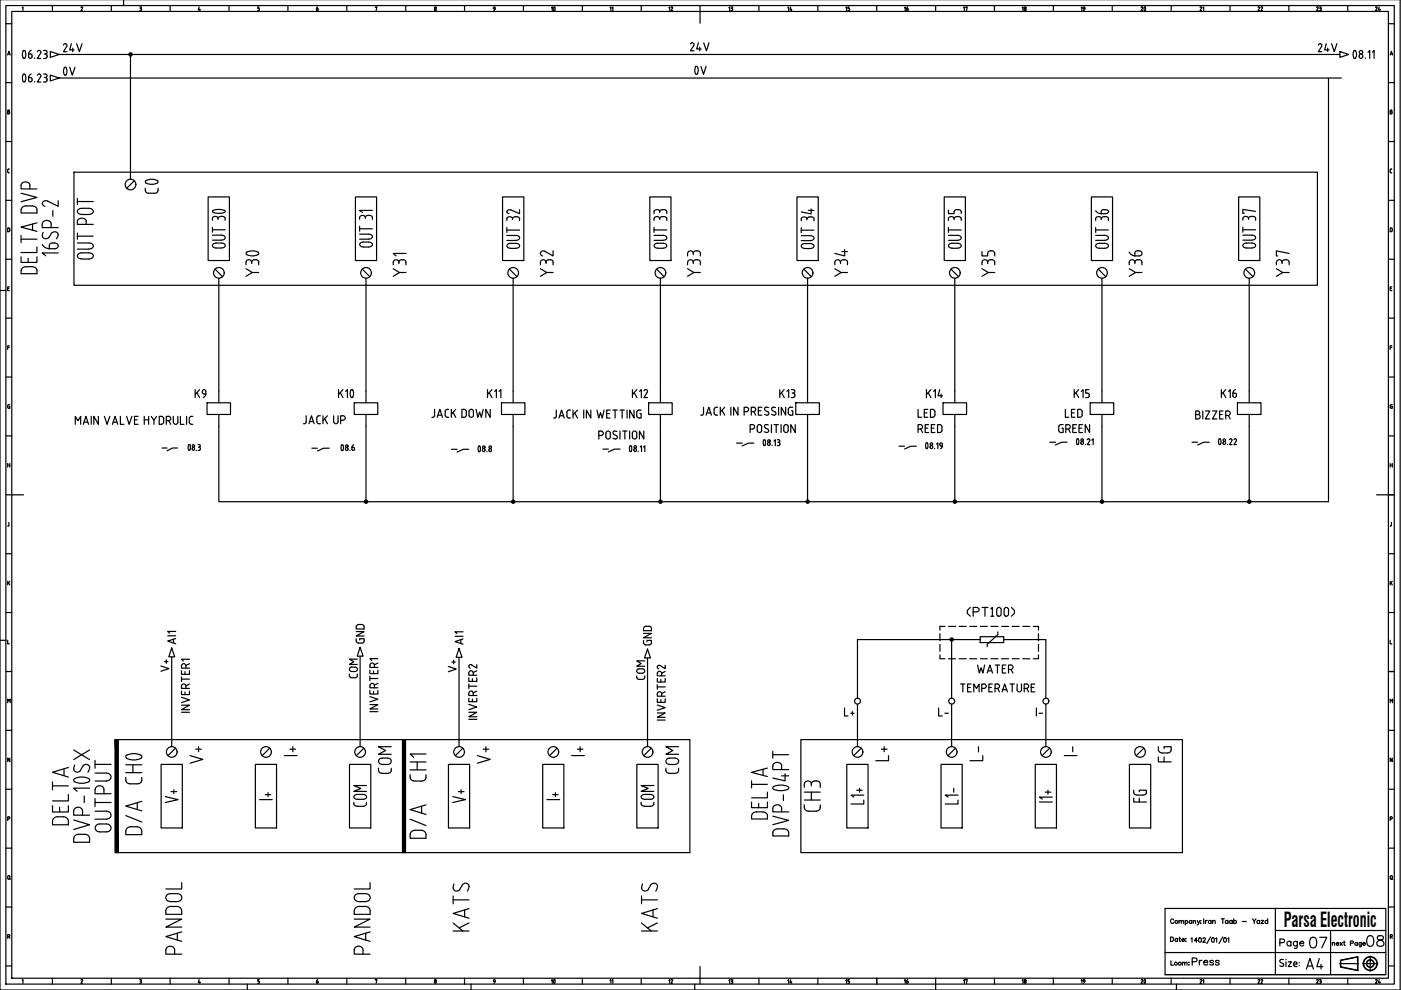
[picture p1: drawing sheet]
<svg xmlns="http://www.w3.org/2000/svg" width="297mm" height="210mm" viewBox="0 0 297 210" stroke-linecap="round" stroke-linejoin="round" font-family="sans-serif">
<!-- layer: 035 -->
<g fill="none" stroke="#000" stroke-width=".25">
<path d="M26.2 -.1v1.3M296.9 -.1v210h-296.9v-210M1.2 5h1.3M1.2 17.5h1.3M1.6 11.7l.3-.8 .3 .8M1.7 11.4h.4M2.5 2.4h291.9v205h-291.9zM4.7 1.6l.2-.1v.8M11.1 1.2v1.2M17.2 1.6l.1-.1h.2l-.3 .8h.3M23.6 1.2v1.2M29.6 1.5h.2"/>
<path d="M29.7 1.8h.1M29.8 1.5l.2 .1-.2 .2M29.8 1.8l.2 .3-.4 .2M36.1 1.2v1.2M42.2 1.5l-.2 .6h.5M42.4 1.9v.4M48.6 1.2v1.2M54.9 1.5h-.2v.3l.3 .2M55 2v.1M55 2.1l-.3 .2M61 1.2v1.2M73.5 1.2v1.2"/>
<path d="M79.6 1.6l.3-.1-.2 .8M86 1.2v1.2M92.5 2v.1M92.5 2l-.2-.2-.2 .3 .2 .2 .2-.2M98.5 1.2v1.2M111 1.2v1.2M123.5 1.2v1.2M136 1.2v1.2M148.4 1.2v1.2M160.9 1.2v1.2M173.4 1.2v1.2M185.9 1.2v1.2"/>
<path d="M198.4 1.2v1.2M210.8 1.2v1.2M223.3 1.2v1.2M235.8 1.2v1.2M248.3 1.2v1.2M260.8 1.2v1.2M273.3 1.2v1.2M285.7 1.2v1.2M294.4 5h1.2M294.4 17.5h1.2M294.7 11.7l.3-.8 .3 .8M294.8 11.4h.4"/>
<path d="M1.2 30h1.3M1.6 36.4l.2 .2M1.6 23.7h.2M1.8 36.6h.2M1.8 35.8h.2M1.8 35.8l-.2 .2v.4M1.9 23.3l.1 .2-.1 .2 .2 .2-.1 .2h-.4v-.7h.2M294.4 30h1.2M294.7 36.4l.2 .2M294.7 23.7h.3M294.9 36.6h.2M294.9 35.8h.2"/>
<path d="M294.9 35.8l-.2 .2v.4M295 23.3l.1 .2-.1 .2 .2 .2-.1 .2h-.4v-.7h.3M1.2 42.5h1.3M1.2 55h1.3M1.8 48.3h-.2v.8h.2M1.8 48.3l.3 .3-.1 .4-.2 .1M294.4 42.5h1.2M294.4 55h1.2M294.9 48.3h-.2v.8h.2M294.9 48.3l.3 .3-.1 .4-.2 .1M0 61.6h1.2M1.2 67.5h1.3"/>
<path d="M1.2 79.9h1.3M1.6 61.2h.3M1.6 73.7h.4M2 60.8h-.4v.8h.4M2 73.3h-.4v.8M294.4 67.5h1.2M294.4 79.9h1.2M294.7 61.2h.3M294.7 73.7h.4M295.1 60.8h-.4v.8h.4M295.1 73.3h-.4v.8M1.2 92.4h1.3"/>
<path d="M1.6 98.6h.5M1.6 98.3v.8M1.8 85.8h.3M1.9 85.8l-.3 .2v.3l.3 .3M1.9 86.1h.2v.5h-.3M2.1 98.3v.8M294.4 92.4h1.2M294.7 98.3v.8M294.7 98.6h.5M295 85.8h.2M295 85.8l-.3 .2v.3l.3 .3M295.1 86.1h.1v.5h-.2"/>
<path d="M295.2 98.3v.8M1.2 104.9h1.3M1.2 117.4h1.3M1.6 111.5h.1M1.9 110.8v.6l-.2 .1M294.4 104.9h1.2M294.4 117.4h1.2M294.7 111.5h.1M295 110.8v.6l-.2 .1M0 135.8h1.2M1.2 129.9h1.3M1.6 135.7v.8h.4"/>
<path d="M1.6 123.2v.8M1.8 123.5l.3 .5M2.1 123.2l-.5 .5M294.4 129.9h1.2M294.7 135.7v.8h.4M294.7 123.2v.8M294.9 123.5l.3 .5M295.2 123.2l-.5 .5M1.2 142.4h1.3M1.2 154.8h1.3M1.6 149v-.8l.3 .4 .3-.4v.8M294.4 142.4h1.2"/>
<path d="M294.4 154.8h1.2M1.2 167.3h1.3M1.2 179.8h1.3M1.6 173.6h.4v-.4h-.4v.8M2.1 160.7v.8l-.5-.8v.8M294.4 167.3h1.2M294.4 179.8h1.2M294.7 173.6h.4v-.4h-.4v.8M295.2 160.7v.8l-.5-.8v.8M1.2 192.3h1.3M1.6 198.6l.4-.1v-.3h-.4v.8M1.7 186.2l.2 .3 .2-.3"/>
<path d="M1.9 198.6l.2 .4M1.9 186.3l.3 .2M2.1 185.9v.3M2.1 185.9l-.2-.3-.2 .1-.1 .5M294.4 192.3h1.2M1.3 204.8h1.2M4.7 207.9l.2-.2v.8M11.1 207.4v1.3M17.2 207.8l.1-.1 .2 .1-.3 .7h.3M23.6 207.4v1.3M29.6 207.7h.2M29.7 208h.1"/>
<path d="M29.8 207.7l.2 .2-.2 .1M29.8 208l.2 .3-.4 .2M36.1 207.4v1.3M42.2 207.7l-.2 .6h.5M42.4 208.1v.4M48.6 207.4v1.3M52.4 208.7v1.2M54.9 207.7h-.2v.3l.3 .2M55 208.2v.1M55 208.3l-.3 .2M61 207.4v1.3M73.5 207.4v1.3"/>
<path d="M79.6 207.8l.3-.1-.2 .8M86 207.4v1.3M92.5 208.2v.1M92.5 208.2l-.2-.2-.2 .3 .2 .2 .2-.2M98.5 207.4v1.3M99.9 208.7v1.2M111 207.4v1.3M123.5 207.4v1.3M136 207.4v1.3M147.3 208.7v1.2M148.4 207.4v1.3M160.9 207.4v1.3"/>
<path d="M173.4 207.4v1.3M185.9 207.4v1.3M198.4 207.4v2.5M210.8 207.4v1.3M223.3 207.4v1.3M235.8 207.4v1.3M248.3 207.4v1.3M249.4 208.7v1.2M260.8 207.4v1.3M273.3 207.4v1.3M285.7 207.4v1.3M294.4 204.8h1.2"/>
<circle cx="92.3" cy="1.6" r=".18"/>
<circle cx="92.3" cy="207.9" r=".18"/>
</g>
<!-- layer: 07 -->
<path d="M1.2 1.2h294.4v207.5h-294.4zM148.4 2.4v2.5M2.5 104.9h2.5M291.9 104.9h2.5M148.4 204.9v2.5" fill="none" stroke="#000" stroke-width=".25"/>
<g fill="none" stroke="#000" stroke-width=".25">
<path d="M12.6 11.5h271.5M12.6 16.5h271.8M27.7 11.5v26.5M281.7 16.5v89.9h-235.3v-16M46.4 59v23.9M77.6 59v23.9M108.8 59v23.9M140 59v23.9M171.2 59v23.9M202.4 59v23.9M233.6 59v23.9M264.9 59v23.9"/>
<path d="M77.6 90.4v16M108.8 90.4v16M140 90.4v16M171.2 90.4v16M202.4 90.4v16M233.6 90.4v16M264.9 90.4v16M36.4 139.3v19M76.3 139.1v19.2M97.3 139.4v18.9M137.3 139.5v18.8M201.8 135.6v12.4"/>
<path d="M205.3 135.6h-23.5v12.4M215.3 135.6h6.4v12.4M181.8 149.3v9M201.8 149.3v9M221.7 149.3v9"/>
</g>
<!-- layer: SYMS -->
<g fill="none" stroke="#000" stroke-width=".25">
<path d="M15.7 36.5h263.6v24h-263.6zM44.1 41.8h4.5v13.4h-4.5zM45.6 57.1l1.6 1.6M75.4 41.8h4.4v13.4h-4.4zM76.8 57.1l1.6 1.6M106.6 41.8h4.5v13.4h-4.5zM108 57.1l1.6 1.6M137.8 41.8h4.5v13.4h-4.5zM139.2 57.1l1.6 1.6M169 41.8h4.5v13.4h-4.5zM170.4 57.1l1.6 1.6M200.2 41.8h4.5v13.4h-4.5z"/>
<path d="M201.6 57.1l1.6 1.6M231.4 41.8h4.5v13.4h-4.5zM232.9 57.1l1.5 1.6M262.6 41.8h4.5v13.4h-4.5zM264.1 57.1l1.5 1.6M43.9 85.4h5v2.5h-5zM46.4 82.9v2.5M46.4 87.9v2.5M77.6 87.9v2.5M106.3 85.4h5v2.5h-5zM108.8 82.9v2.5M108.8 87.9v2.5"/>
<path d="M137.5 85.4h5v2.5h-5zM140 82.9v2.5M140 87.9v2.5M168.7 85.4h5v2.5h-5zM171.2 82.9v2.5M171.2 87.9v2.5M199.9 85.4h5v2.5h-5zM202.4 82.9v2.5M202.4 87.9v2.5M231.1 85.4h5v2.5h-5zM233.6 82.9v2.5M233.6 87.9v2.5"/>
<path d="M262.4 85.4h5v2.5h-5zM264.9 87.9v2.5M205.3 135.6h2.5M207.8 135h5v1.2h-5zM211.6 134v.6l-2.3 2v.5M212.8 135.6h2.5M24.4 156.8h60.9v24h-60.9zM25 156.8v24M37.2 158.6l-1.6 1.6M57.2 158.6l-1.6 1.6M77.2 158.6l-1.6 1.6M85.3 156.8h61v24h-61z"/>
<path d="M86 156.8v24M98.1 158.6l-1.6 1.6M118.1 158.6l-1.6 1.6M138.1 158.6l-1.6 1.6M169.8 156.8h80.9v24h-80.9zM182.6 158.6l-1.6 1.6M202.6 158.6l-1.6 1.6M222.5 158.6l-1.6 1.6M242.5 158.6l-1.6 1.6M34.2 162.1h4.5v13.4h-4.5zM54.1 162.1h4.5v13.4h-4.5zM74.1 162.1h4.5v13.4h-4.5z"/>
<path d="M95.1 162.1h4.5v13.4h-4.5zM115.1 162.1h4.4v13.4h-4.4zM135 162.1h4.5v13.4h-4.5zM179.5 162.1h4.5v13.4h-4.5zM199.5 162.1h4.5v13.4h-4.5zM219.5 162.1h4.5v13.4h-4.5zM239.5 162.1h4.5v13.4h-4.5z"/>
<circle cx="27.7" cy="11.5" r=".35"/>
<circle cx="27.7" cy="11.5" r=".22"/>
<circle cx="27.7" cy="11.5" r=".12"/>
<circle cx="46.4" cy="57.9" r="1.13"/>
<circle cx="77.6" cy="57.9" r="1.13"/>
<circle cx="108.8" cy="57.9" r="1.13"/>
<circle cx="140" cy="57.9" r="1.13"/>
<circle cx="171.2" cy="57.9" r="1.13"/>
<circle cx="202.4" cy="57.9" r="1.13"/>
<circle cx="233.6" cy="57.9" r="1.13"/>
<circle cx="264.9" cy="57.9" r="1.13"/>
<circle cx="77.6" cy="106.4" r=".35"/>
<circle cx="77.6" cy="106.4" r=".12"/>
<circle cx="77.6" cy="106.4" r=".22"/>
<circle cx="108.8" cy="106.4" r=".35"/>
<circle cx="108.8" cy="106.4" r=".12"/>
<circle cx="108.8" cy="106.4" r=".22"/>
<circle cx="140" cy="106.4" r=".35"/>
<circle cx="140" cy="106.4" r=".12"/>
<circle cx="140" cy="106.4" r=".22"/>
<circle cx="171.2" cy="106.4" r=".35"/>
<circle cx="171.2" cy="106.4" r=".12"/>
<circle cx="171.2" cy="106.4" r=".22"/>
<circle cx="202.4" cy="106.4" r=".35"/>
<circle cx="202.4" cy="106.4" r=".22"/>
<circle cx="202.4" cy="106.4" r=".12"/>
<circle cx="233.6" cy="106.4" r=".35"/>
<circle cx="233.6" cy="106.4" r=".22"/>
<circle cx="233.6" cy="106.4" r=".12"/>
<circle cx="264.9" cy="106.4" r=".35"/>
<circle cx="264.9" cy="106.4" r=".22"/>
<circle cx="264.9" cy="106.4" r=".12"/>
<circle cx="201.8" cy="135.6" r=".35"/>
<circle cx="201.8" cy="135.6" r=".22"/>
<circle cx="201.8" cy="135.6" r=".12"/>
<circle cx="36.4" cy="159.4" r="1.13"/>
<circle cx="56.4" cy="159.4" r="1.13"/>
<circle cx="76.4" cy="159.4" r="1.13"/>
<circle cx="97.3" cy="159.4" r="1.13"/>
<circle cx="117.3" cy="159.4" r="1.13"/>
<circle cx="137.3" cy="159.4" r="1.13"/>
<circle cx="181.8" cy="159.4" r="1.13"/>
<circle cx="201.8" cy="159.4" r="1.13"/>
<circle cx="221.8" cy="159.4" r="1.13"/>
<circle cx="241.7" cy="159.4" r="1.13"/>
</g>
<!-- layer: TAGS -->
<g fill="none" stroke="#000" stroke-width=".25">
<path d="M16.4 52.8h2.4M16.4 51.5h2.4M16.4 50.1h3.4M16.4 42.1v1.3M16.4 49.4v1.3M16.4 42.7h3.4M18.3 47.6v-.7a1.01 1.01 0 0 0-1-.6 1.01 1.01 0 0 0-.9 .6v.7h3.4M18.8 53.6h-1.5a.73 .73 0 0 0-.8 .9l.5 .3 1.8 .1M18.8 44.2h-1.5a.73 .73 0 0 0-.8 .9l.5 .3 1.8 .1M18.8 53.6a.73 .73 0 0 1 .9 .9l-.9 .4M18.8 51.5a.73 .73 0 0 1 .9 .9l-.9 .4M18.8 44.2a.73 .73 0 0 1 .9 .9l-.9 .4"/>
<path d="M45 50.9h2M45 49.9h2M45 48.7h2.7M45 46.3v.4M45 48.2v1M45.2 44.6l-.2 .2 .2 .2M45.2 45l1.5 .2 .9-.2M45.2 44.6l1.5-.2 .9 .2M46.2 46.3v.2M46.9 45.9l-.6 .2-.1 .2a.65 .65 0 0 0-.6-.4 .65 .65 0 0 0-.6 .4M47 51.5h-1.2a.55 .55 0 0 0-.8 .6 .55 .55 0 0 0 .8 .5h1.2M47.6 44.6l.2 .2-.2 .2"/>
<path d="M76.2 49.6h2a.55 .55 0 0 1 .8 .6 .55 .55 0 0 1-.8 .5M76.2 50.7h2M76.2 48.5h2.8M76.2 46.1v.4M76.2 48v1M76.3 46.1a.65 .65 0 0 1 .6-.4 .65 .65 0 0 1 .6 .4M76.5 51.5l1.7-.2a.56 .56 0 0 1 .8 .6 .56 .56 0 0 1-.8 .5h-1.2a.52 .52 0 0 1-.6-.3 .52 .52 0 0 1 .1-.6zM77.4 46.1v.2M78 45.7a.71 .71 0 0 1 1 .4M78.1 45.7h-.4l-.3 .4M79 44.6h-2.8l.7 .4M79 46.1v.4"/>
<path d="M107.5 49.9h1.9a.55 .55 0 0 1 .8 .5 .55 .55 0 0 1-.8 .6M107.5 51h1.9M107.5 48.8h2.7M107.5 48.3v1M108.2 51.6h1.2a.55 .55 0 0 1 .8 .5 .55 .55 0 0 1-.8 .5l-1.2 .1M108.2 51.6a.55 .55 0 0 0-.7 .5 .55 .55 0 0 0 .7 .5M108.6 46.4v.2M108.7 46.4a.65 .65 0 0 0-.6-.5 .65 .65 0 0 0-.6 .5v.4M109.3 45.9a.71 .71 0 0 1 .9 .5M109.3 45.9l-.3 .1-.3 .4M110.2 44.5v.8l-1.8-.8a.49 .49 0 0 0-.7 0 .49 .49 0 0 0 0 .7l.2 .1M110.2 46.4v.4"/>
<path d="M138.7 49.9h1.9a.55 .55 0 0 1 .8 .5 .55 .55 0 0 1-.8 .5l-1.9 .1M138.7 48.8h2.7M138.7 48.2v1.1M139.4 51.6h1.2a.55 .55 0 0 1 .8 .5 .55 .55 0 0 1-.8 .5h-1.2M139.4 51.6a.55 .55 0 0 0-.7 .5 .55 .55 0 0 0 .7 .5M139.9 44.9v.2M139.9 46.3v.3M139.9 46.3a.88 .88 0 0 1 1.5 0v.5M139.9 44.9a.88 .88 0 0 1 1.5 0v.4M139.9 46.3a.65 .65 0 0 0-.6-.4 .65 .65 0 0 0-.6 .4v.5M139.9 44.9a.65 .65 0 0 0-.6-.5 .65 .65 0 0 0-.6 .5v.4M169.9 46.4a.65 .65 0 0 1 .6-.4 .65 .65 0 0 1 .6 .4 .88 .88 0 0 1 1.5 0"/>
<path d="M169.9 50h1.9a.55 .55 0 0 1 .8 .5 .55 .55 0 0 1-.8 .5M169.9 51h1.9M169.9 48.8h2.7M169.9 46.4v.4M169.9 48.3v1M170.1 51.8l1.7-.2a.56 .56 0 0 1 .8 .6 .56 .56 0 0 1-.8 .5h-1.2a.52 .52 0 0 1-.6-.2 .52 .52 0 0 1 .1-.7zM171.1 46.4v.2M171.4 44.6h1.2M172 44.3v1.1l-2.1-.5M172.6 46.4v.4M201.1 44.5v.8h1.2v-.4a.87 .87 0 0 1 1.5 0v.4M201.1 51h1.9"/>
<path d="M201.1 49.9h1.9M201.1 48.8h2.7M201.1 48.2v1.1M202.3 46.3a.65 .65 0 0 0-.6-.4 .65 .65 0 0 0-.6 .4v.5M202.3 46.3v.3M202.3 46.3a.88 .88 0 0 1 1.5 0v.5M203 51.6h-1.1a.55 .55 0 0 0-.8 .5 .55 .55 0 0 0 .8 .5h1.1M203 51.6a.55 .55 0 0 1 .8 .5 .55 .55 0 0 1-.8 .5M203 49.9a.55 .55 0 0 1 .8 .5 .55 .55 0 0 1-.8 .5M232.3 44.7a1.4 1.4 0 0 0 1.2 .6M232.3 51h2M232.3 49.9h2"/>
<path d="M232.3 48.8h2.7M232.3 48.2v1.1M233.5 44.9v.4M233.5 46.3v.3M233.5 45.3h.9M233.5 44.9a.84 .84 0 0 1 .8-.5 .84 .84 0 0 1 .7 .5l-.3 .3-.3 .1M233.5 46.3a.65 .65 0 0 0-.6-.4 .65 .65 0 0 0-.6 .4v.5M233.5 46.3a.88 .88 0 0 1 1.5 0M234.3 51.6h-1.2a.55 .55 0 0 0-.8 .5 .55 .55 0 0 0 .8 .5h1.2M234.3 51.6a.55 .55 0 0 1 .7 .5 .55 .55 0 0 1-.7 .5M234.3 49.9a.55 .55 0 0 1 .7 .5 .55 .55 0 0 1-.7 .5M235 46.3v.5"/>
<path d="M263.5 46.3a.65 .65 0 0 1 .6-.4 .65 .65 0 0 1 .6 .4 .88 .88 0 0 1 1.5 0M263.5 49.9h2a.55 .55 0 0 1 .7 .5 .55 .55 0 0 1-.7 .5M263.5 50.9h2M263.5 48.7h2.7M263.5 46.3v.4M263.5 48.2v1M263.7 51.7l1.8-.2a.56 .56 0 0 1 .7 .6 .56 .56 0 0 1-.7 .5h-1.2a.52 .52 0 0 1-.7-.2 .52 .52 0 0 1 .1-.7zM264.7 46.3v.2M266.2 44.8l-2.7-.4v.8h.3M266.2 46.3v.4M26.7 172.9l3.4 1.4M26.7 164.8v.6"/>
<path d="M26.7 163.8h3.4M26.7 162.2h3.4M26.9 160.8a.38 .38 0 0 1 0-.7l1-.3h1a1.03 1.03 0 0 1 1.2 .6l-.2 .4M26.9 160.8l1.5 .3 1.5-.3M28.2 162.2v1.6M29 175.3h-1.3a.98 .98 0 0 0-1 .9M29 175.3a.98 .98 0 0 1 1.1 .9v.8h-3.4v-.8M29.1 170.2v1.4M30.1 169.9l-3.4 1 3.4 1M30.1 164.8v.6a.8 .8 0 0 1-.9 .8h-1.7a.83 .83 0 0 1-.8-.8M75 170.1v.4M75.2 168.6l1.8-.2a.56 .56 0 0 1 .7 .6 .56 .56 0 0 1-.7 .5h-1.2a.52 .52 0 0 1-.7-.2 .52 .52 0 0 1 .1-.7z"/>
<path d="M77.7 170.1a.62 .62 0 0 1-.7 .8l-1.3 .1-.6-.3-.1-.2M77.7 166.6h-2.7l1.5 .6-1.5 .6h2.7M135.9 170.1a.64 .64 0 0 0 .7 .8M136.2 168.6l1.7-.2a.56 .56 0 0 1 .7 .6 .56 .56 0 0 1-.7 .5h-1.2a.52 .52 0 0 1-.7-.2 .52 .52 0 0 1 .2-.7zM136.6 171h1.3M138.6 170.1a.62 .62 0 0 1-.6 .8M138.6 166.6h-2.7l1.5 .6-1.5 .6h2.7M181.6 167.5h1.2M182.2 167.1v.9M183.1 169.6v.9h-2.7M183.1 168.6h-2.7l.6 .4M202.2 167.1v.9"/>
<path d="M203.1 169.6v.9h-2.7M203.1 168.6h-2.7l.6 .4M220.4 170h2.7M221.6 168h1.2M222.2 167.5v.9M223.1 169h-2.7l.6 .4"/>
</g>
<!-- layer: MISC -->
<g fill="none" stroke="#000" stroke-width=".25">
<path d="M6.3 39.3v.8M6.3 39.3a.96 .96 0 0 0-.9-.7 .96 .96 0 0 0-.9 .7v.8h3.3M4.5 54.5v1.1h3.3v-1.1M4.5 41l3.3 .9-3.3 .9M4.5 50.7h3.3M4.5 49.9v1.5M4.5 57.4a.94 .94 0 0 1 1-.8h1.3a.94 .94 0 0 1 1.1 .8l-.1 .6h-3.3v-.6M4.5 44.5a.94 .94 0 0 1 1-.8h1.3a.94 .94 0 0 1 1.1 .8l-.1 .7h-3.3v-.7M6 54.8v.8M6.9 47.5v1.3M7.8 52.4v1.1h-3.3M7.8 47.3l-3.3 .8 3.3 1"/>
<path d="M9 51.8l.4 .6 1.1 .3M9.2 49.3a.8 .8 0 0 0 0 1.2 .8 .8 0 0 0 1.2-.2l.5-.8M10.1 42.6a.65 .65 0 0 0-1 .2 .65 .65 0 0 0 .4 .9M10.5 52.7h1.1M10.5 52.1v.6M10.8 47.5v.8M10.9 47.5a.98 .98 0 0 0-1-.8 .98 .98 0 0 0-.9 .8v.8h3.3M10.9 49.5a.8 .8 0 0 1 1.3-.1 .8 .8 0 0 1-.2 1.2M11.2 51.5h.4M11.2 44.7v1.1M11.2 51.5l-.5 .2-.2 .4M11.6 51.5a.62 .62 0 0 1 .7 .6 .62 .62 0 0 1-.7 .6"/>
<path d="M12.3 53.6h-3.3l.7 .6M12.3 42.6v1.1l-2.2-1.1M15.6 159l3.4 2.1M19 159l-3.4 2.1M163.9 159.3v1.5M15.6 177.8v.8h3.4M15.6 173.9l3.4 1-3.4 1M15.6 172v.8h3.4M15.8 165.7l1.5 .4 1.5-.4M15.8 165.1l1.5-.4 1.5 .4M19 167.1h-3.4l.8 .7M163.9 173.1l3.3 .8-3.3 1"/>
<path d="M163.9 171.4v.7h3.3M163.9 162.4v.8h3.3M163.9 160h3.3M164 167.4l1.5 .3 1.5-.3M164 166.7l1.5-.3 1.5 .3M164.9 175.7h1.3a.94 .94 0 0 1 1 .9v.6h-3.3v-.6M165.7 164.5h1.5M166.5 164.1v1.5l-2.6-.6"/>
</g>
<!-- layer: DESC -->
<g fill="none" stroke="#000" stroke-width=".25">
<path d="M16 90v-1.7l.5 .9 .6-.9v1.7M17.7 90l.5-1.7 .6 1.7M17.8 89.5h.8M19.3 88.3v1.7M20.8 88.3v1.7l-.9-1.7v1.7M22.1 88.3l.6 1.7 .6-1.7M23.8 90l.6-1.7 .6 1.7M24 89.5h.8M25.5 88.3v1.7h.8M26.8 88.3l.6 1.7 .6-1.7M28.5 89h.6M29.3 88.3h-.8v1.7h.8"/>
<path d="M30.6 89h.9M30.6 88.3v1.7M31.5 88.3v1.7M32.1 88.3l.5 .8 .6-.8M32.6 89.1v.9M33.8 88.3h.7a1.22 1.22 0 0 1 0 1.6l-.7 .1zM35.3 89.2h.4a.47 .47 0 0 0 .5-.5 .47 .47 0 0 0-.5-.4h-.4v1.7M35.8 89.2l.4 .8M36.7 88.3v1.2M36.8 89.5a.48 .48 0 0 0 .4 .5 .48 .48 0 0 0 .5-.5M37.7 88.3v1.2M38.2 88.3v1.7h.8"/>
<path d="M39.6 88.3v1.7M40.1 88.7v.8M40.2 89.5l.2 .4 .5 .1M40.9 88.3h-.5l-.2 .4M64.9 88.2v1.3a.45 .45 0 0 1-.6 .3M65.5 89.8l.5-1.6 .6 1.6M65.6 89.4h.8M67.9 88.2h-.5l-.2 .4v1l.7 .2M68.5 88.2v1.6M68.8 88.8l.6 1M69.4 88.2l-.9 1M70.7 88.2v1.2a.48 .48 0 0 0 .5 .4 .48 .48 0 0 0 .5-.4"/>
<path d="M71.7 88.2v1.2M72.2 89.1h.5a.47 .47 0 0 0 .5-.5 .47 .47 0 0 0-.5-.4h-.5v1.6M92.1 86.8v1.3a.45 .45 0 0 1-.5 .4M92.7 88.5l.6-1.7 .5 1.7M92.9 88h.7M94.4 87.2l.1 1.1 .6 .2M95.1 86.8l-.5 .1-.2 .3M95.7 86.8v1.7M96.1 87.4l.5 1.1M96.6 86.8l-.9 1M98.9 87.3v.7M98.9 87.3l-.3-.4-.7-.1v1.7l.7-.1 .3-.4"/>
<path d="M99.5 87a.48 .48 0 0 1 .5-.2 .48 .48 0 0 1 .4 .5v.7a.48 .48 0 0 1-.5 .5 .48 .48 0 0 1-.5-.5zM100.9 86.8l.4 1.7 .4-1.1 .4 1.1 .3-1.7M103.9 86.8v1.7l-.9-1.7v1.7M117.4 88.6h.2M117.9 86.9l.1 1.3-.4 .4M118.5 88.6l.6-1.7 .5 1.7M118.7 88.2h.8M120.6 88.6h.3M120.6 86.9h.3M120.6 86.9l-.3 .3-.1 .2 .1 1 .3 .2M121.5 86.9v1.7M121.9 87.6l.5 1"/>
<path d="M122.4 86.9l-.9 1.1M123.8 86.9v1.7M125.3 86.9v1.7l-1-1.7v1.7M126.6 86.9l.3 1.7 .4-1.1 .4 1.1 .4-1.7M127 92.3h.4a.48 .48 0 0 0 .5-.4 .48 .48 0 0 0-.5-.5h-.4v1.7M128.6 87.7h.6M129.4 86.9h-.8v1.7h.8M129.4 91.9v.7M129.4 91.9a.48 .48 0 0 0-.5-.5 .48 .48 0 0 0-.4 .5v.7a.48 .48 0 0 0 .4 .5 .48 .48 0 0 0 .5-.5M129.9 86.9h1M130 92.9l.5 .2M130.2 92.1l.5 .3"/>
<path d="M130.4 86.9v1.7M130.7 92.4l.2 .4-.4 .3M130.8 91.5a.44 .44 0 0 0-.6-.1 .44 .44 0 0 0 0 .7M131.4 91.4v1.7M131.4 86.9h1M131.9 86.9v1.7M132 91.4h.9M132.5 91.4v1.7M132.9 86.9v1.7M133.5 91.4v1.7M134.1 91.6a.48 .48 0 0 1 .6-.2 .48 .48 0 0 1 .3 .5v.7a.48 .48 0 0 1-.4 .5 .48 .48 0 0 1-.5-.5zM134.4 86.9v1.7l-.9-1.7v1.7"/>
<path d="M135.9 86.9l-.7 .1a1.29 1.29 0 0 0-.1 1.4l.4 .2h.4v-.9h-.2M136.5 91.4v1.7l-.9-1.7v1.7M149.2 86.4v1.3a.43 .43 0 0 1-.6 .3M149.7 88l.6-1.6 .5 1.6M149.9 87.6h.8M151.4 86.8v.8M151.4 87.6l.2 .3 .2 .1M151.8 88h.3M151.8 86.4h.3M151.8 86.4l-.3 .2-.1 .2M152.7 86.4v1.6M153.1 87l.5 1"/>
<path d="M153.6 86.4l-.9 1M155 86.4v1.6M156.5 86.4v1.6l-1-1.6v1.6M157.8 87.3h.4M158.2 86.4h-.4v1.6M158.3 86.3a.48 .48 0 0 1 .4 .5 .48 .48 0 0 1-.4 .5M159 91h.5M159.3 87.3h.5a.47 .47 0 0 0 .4-.5 .47 .47 0 0 0-.5-.4h-.4v1.6M159.5 90h-.5v1.7M159.5 90a.48 .48 0 0 1 .5 .5 .48 .48 0 0 1-.5 .5M159.8 87.3l.4 .7M160.6 90.3a.48 .48 0 0 1 .5-.3 .48 .48 0 0 1 .4 .5v.7a.48 .48 0 0 1-.5 .5 .48 .48 0 0 1-.5-.5z"/>
<path d="M160.8 87.1h.5M161.5 86.4h-.7v1.6h.7M162.3 90.7l.5 .3a.42 .42 0 0 1 .1 .6 .42 .42 0 0 1-.7 0l-.2-.1M162.8 87.3a.42 .42 0 0 1 .1 .7 .42 .42 0 0 1-.6-.1l-.2-.1M162.9 90.1a.44 .44 0 0 0-.6 0 .44 .44 0 0 0 0 .6M162.9 86.4a.45 .45 0 0 0-.6 0 .45 .45 0 0 0 0 .6l.5 .3M163.6 90v1.7M164 86.3l-.3 .2-.1 .3 .7 .5M164.1 90h.9M164.3 87.3a.42 .42 0 0 1 .1 .7 .42 .42 0 0 1-.6-.1l-.2-.1M164.6 90v1.7M165.1 86.4v1.6"/>
<path d="M165.6 90v1.7M166.2 90.3a.48 .48 0 0 1 .6-.3 .48 .48 0 0 1 .3 .5v.7a.48 .48 0 0 1-.4 .5 .48 .48 0 0 1-.5-.5zM166.6 86.4v1.6l-.9-1.6v1.6M167.1 86.8l.1 1 .4 .2h.5v-.9h-.3M168.6 90v1.7l-.9-1.7v1.7M253.5 87.1h.5a.37 .37 0 0 1 .4 .4 .37 .37 0 0 1-.4 .4 .48 .48 0 0 1 .5 .5 .48 .48 0 0 1-.5 .4h-.5zM253.5 87.9h.5M255 87.1v1.7M255.6 87.1h.9l-.9 1.7h.9M257.1 87.1h.9l-.9 1.7h.9M258.6 87.9h.5M259.3 87.1h-.7v1.7h.7"/>
<path d="M259.9 88.1h.5a.48 .48 0 0 0 .4-.5 .48 .48 0 0 0-.5-.5h-.4v1.7M260.4 88.1l.4 .7M40.2 139.8h-1.7l.4 .4M80.1 139.7h-1.7l.4 .3M38.5 149.5h1.7l-1.7 1h1.7M38.5 147.8l1.7 .6-1.7 .6M38.5 146.5v.8h1.7v-.8M38.5 142.2v.8h1.7v-.8M38.5 151h1.7M38.5 144h1.7M38.5 143.5v1M39.2 142.4v.6"/>
<path d="M39.2 146.7v.6M39.4 146v-.5a.48 .48 0 0 0-.4-.5 .48 .48 0 0 0-.5 .5v.5h1.7M39.4 141.7v-.5a.48 .48 0 0 0-.4-.5 .48 .48 0 0 0-.5 .5v.5h1.7M40.2 145l-.8 .4M40.2 140.7l-.8 .4M78.4 149.4h1.7l-1.7 .9h1.7M78.4 147.7l1.7 .6-1.7 .5M78.4 146.4v.7h1.7v-.7M78.4 142.1v.7h1.7v-.7M78.4 150.9h1.7M78.4 143.9h1.7M78.4 143.4v.9"/>
<path d="M79.2 142.3v.5M79.2 146.6v.5M79.4 145.8v-.4a.49 .49 0 0 0-.5-.5 .49 .49 0 0 0-.5 .5v.4h1.7M79.4 141.5v-.5a.49 .49 0 0 0-.5-.4 .49 .49 0 0 0-.5 .4v.5h1.7M80.1 144.9l-.7 .4M80.1 140.6l-.7 .4M99.4 151h1.7l-1.7 1h1.7M99.4 149.3l1.7 .6-1.7 .6M99.4 148v.8h1.7v-.8M99.4 143.7v.8h1.7v-.8M99.4 152.5h1.7M99.4 145.5h1.7"/>
<path d="M99.4 145v1M99.4 141.3l.3 .4M100.2 143.9v.6M100.2 148.2v.6M100.3 147.5l.1-.5a.48 .48 0 0 0-.5-.5 .48 .48 0 0 0-.5 .5v.5h1.7M100.3 143.2l.1-.5a.48 .48 0 0 0-.5-.5 .48 .48 0 0 0-.5 .5v.5h1.7M101.1 140.9v.8l-1.1-.7a.37 .37 0 0 0-.6 .3M101.1 146.5l-.8 .4M101.1 142.2l-.8 .4M139.4 142.8a.48 .48 0 0 1 .4-.5 .48 .48 0 0 1 .5 .5M139.4 151.2h1.6l-1.6 .9h1.6M139.4 149.5l1.6 .5-1.6 .6"/>
<path d="M139.4 148.2v.7h1.6v-.7M139.4 143.9v.7h1.6v-.7M139.4 142.8v.5h1.6M139.4 152.7h1.6M139.4 145.6h1.6M139.4 145.2v.9M140.1 144.1v.5M140.1 148.4v.5M140.3 147.6v-.5a.48 .48 0 0 0-.5-.4 .48 .48 0 0 0-.4 .4v.5h1.6M140.3 142.8v.5M141 141v.8l-1.1-.7a.38 .38 0 0 0-.5 .2 .38 .38 0 0 0 .2 .5M141 146.7l-.7 .3"/>
<path d="M141 142.4l-.7 .3M96.1 197.4h3.3M96.1 195.7l2 1.7M96.1 190.8h3.3M96.1 190v1.6M96.3 187.4a.87 .87 0 0 0-.2 1.1 .87 .87 0 0 0 1 .4l.4-.3M98 187.6l-.5 1M98 187.6a.81 .81 0 0 1 1.3-.1 .81 .81 0 0 1-.1 1.2l-.1 .2M98.5 192.9v1.5M99.4 192.7l-3.3 1 3.3 1M99.4 195.7l-2.1 1M136 197.4h3.4"/>
<path d="M136 190.8h3.4M136 195.7l2.1 1.7M136 190v1.6M136.2 187.4a.87 .87 0 0 0-.1 1.1 .87 .87 0 0 0 1 .4l.4-.3M137.4 188.6l.6-1a.81 .81 0 0 1 1.2-.1 .81 .81 0 0 1 0 1.2l-.2 .2M138.5 192.9v1.5M139.4 192.7l-3.4 1 3.4 1M139.4 195.7l-2.1 1"/>
</g>
<!-- layer: XREF -->
<g fill="none" stroke="#000" stroke-width=".25">
<path d="M4.9 10.8h.4M4.9 10.8a1.22 1.22 0 0 0 .2 1.6l.2-.1a1.65 1.65 0 0 0 0-1.5M5 15.7h.1a1.18 1.18 0 0 1 0 1.7l-.2-.1a1.51 1.51 0 0 1 .1-1.6zM6.1 12a.37 .37 0 0 0 .3 .4 .37 .37 0 0 0 .4-.4M6.1 11.5h.6l.1 .5M6.1 16.4h.3a.43 .43 0 0 1 .4 .6 .43 .43 0 0 1-.7 .2zM6.1 11.5v.5M6.6 10.7l-.4 .3-.1 .4M6.6 15.7l-.4 .3-.1 .4M7.3 12.3v.1M7.3 17.3v.1M287 10.8h.4"/>
<path d="M287.1 10.8a1.58 1.58 0 0 0 0 1.5M287.4 10.8a1.22 1.22 0 0 1-.2 1.6l-.2-.1M288.2 12a.41 .41 0 0 1 .3-.6 .41 .41 0 0 1 .4 .6M288.2 12a.37 .37 0 0 0 .4 .4 .37 .37 0 0 0 .3-.4M289.5 12.3v.1M290 11.1l.4-.4v1.7M291 11.1l.3-.4v1.7M34.4 95h1M37.6 95h-1l-1.2 .6M40 94.3l-.1 .9 .2 .3 .3-.6-.1-.6M40 94.3h.3M41.6 95.4v.1"/>
<path d="M42 94.3h.4v.4l-.2 .1M42 95.5h.2M42.1 94.8l.3 .1a.36 .36 0 0 1-.2 .6M66.1 95h1.2M69.8 95h-1.2l-1.3 .6M72.7 94.4l-.1-.1a.7 .7 0 0 0 0 1.2h.1M72.7 94.4l.1 .5-.1 .6M74.2 95.5h.1M74.6 94.9l.2 .6h.2l.2-.4M74.6 94.9h.3M74.9 94.8l.3 .3M75 94.3l-.4 .6"/>
<path d="M95.7 95.3h1.2M99.4 95.3h-1.2l-1.3 .6M101.5 94.6h.3M101.5 95.7h.3M101.5 94.6l-.2 .6 .2 .5M101.7 94.6l.2 .6-.2 .5M103.3 95.7v.1M127.8 95.2h1.2M131.5 95.2h-1.2l-1.3 .6M133.6 94.5a.7 .7 0 0 1 0 1.2l-.2-.6zM134.4 95.3v.2M134.4 95.3l.3-.2 .2 .2"/>
<path d="M134.4 95.5l.3 .2 .2-.2M134.9 95.3v.2M135.3 95.7v.1M135.7 94.8l.3-.3v1.3M136.4 94.8l.3-.3v1.3M156.2 94h1.2M159.8 94h-1.1l-1.3 .5M162 93.3a.7 .7 0 0 1 0 1.2l-.2-.6zM162.7 94.1a.3 .3 0 0 0 .3 .4 .3 .3 0 0 0 .3-.4M162.8 94l.2-.2 .3 .2M163.7 94.4v.1M164.1 93.5l.3-.3v1.3"/>
<path d="M164.8 93.2h.3M164.8 94.5h.3M164.9 93.8h.2M165.1 93.2l.2 .2v.2l-.2 .2 .3 .2M165.4 94.1l-.1 .2-.2 .2M190.6 94.6h1.2M194.3 94.6h-1.2l-1.3 .6M196.4 95.1h.2M196.4 93.9l-.2 .6 .2 .5M196.6 93.9l.2 .6-.2 .5M197.2 94.7v.2M197.2 94.7l.1-.2h.3l.1 .4"/>
<path d="M197.2 94.9l.3 .2 .2-.2M198.1 95.1h.1M198.6 94.2l.2-.3v1.2M199.8 94.2v.4l-.4-.1-.1-.2M199.8 94.5l-.4 .6M226.3 93.8h-1.2l-1.3 .6M252.7 93.8h1.2M256.4 93.8h-1.2l-1.3 .6M258.5 93a.68 .68 0 0 1 0 1.3l-.2-.7zM260.2 94.2v.1M260.7 93.2l.3-.2 .2 .3-.5 1h.5M261.6 93.2l.3-.2 .3 .3-.6 1h.6"/>
<path d="M35.6 134.8h1.7M36.8 135.5v.8M37.3 135.4l-1.7 .5 1.7 .6M37.3 133.9h-1.7l.3 .4M96.5 134.9h1.7M97.7 135.6v.8M98.2 135.5l-1.7 .5 1.7 .6M98.2 134h-1.7l.4 .3"/>
<circle cx="288.6" cy="11.1" r=".37"/>
<circle cx="41" cy="95.1" r=".29"/>
<circle cx="41" cy="94.5" r=".25"/>
<circle cx="73.5" cy="95.2" r=".31"/>
<circle cx="73.5" cy="94.6" r=".26"/>
<circle cx="102.5" cy="95.4" r=".32"/>
<circle cx="102.6" cy="94.8" r=".26"/>
<circle cx="103.9" cy="95.4" r=".32"/>
<circle cx="103.9" cy="94.8" r=".26"/>
<circle cx="134.7" cy="94.8" r=".26"/>
<circle cx="163" cy="93.5" r=".26"/>
<circle cx="197.5" cy="94.2" r=".26"/>
<circle cx="259.5" cy="93.9" r=".31"/>
<circle cx="259.6" cy="93.3" r=".26"/>
</g>
<!-- layer: LOCBOX -->
<g fill="none" stroke="#000" stroke-width=".25">
<path d="M199.3 138.9v.8h1.1M199.3 134.4v1.5M199.3 136.6v1.5M200.4 132.8h-1.1v.8M201.1 139.7h1.5M201.1 132.8h1.5M203.3 139.7h1.6M203.3 132.8h1.6M205.6 132.8h1.5M205.7 128.8l-.6 .6v.6l.6 .7M206.3 129.7h1l.3-.3v-.3l-.3-.3h-1v1.9M207.9 132.8h1.4"/>
<path d="M208.2 128.8h1.3M208.8 128.8v1.9M210.1 129.1l.3-.3v1.9M210.1 130.7h.6M210.1 132.8h1.5M211.3 129.1l.3-.3h.4l.3 .3v1.3l-.3 .3h-.4l-.3-.3zM212.3 132.8h1.5M213.2 128.8h.3l.3 .3v1.3l-.3 .3h-.3l-.3-.3v-1.3zM214.4 128.8l.7 .6v.6l-.7 .7M214.6 132.8h1.5M216.8 139.7h1.5M216.8 132.8h1.5"/>
<path d="M219.1 132.8h1.1v.8M220.2 138.9v.8h-1.1M220.2 134.4v1.5M220.2 136.6v1.5"/>
</g>
<!-- layer: SYMS -->
<g fill="#000" stroke="#000" stroke-width=".21">
<path d="M24.4 156.8l.6 24v-24zM24.4 156.8l.6 24h-.6z"/>
<path d="M85.3 156.8l.7 24v-24zM85.3 156.8l.7 24h-.7z"/>
</g>
<!-- layer: 0 -->
<g fill="none" stroke="#000" stroke-width=".25">
<path d="M247 192.6h46.8v14h-46.8zM248.2 198.7h.3a.49 .49 0 0 1 .3 .5 .49 .49 0 0 1-.3 .4h-.3zM248.9 195.1a.39 .39 0 0 0-.6-.1 .39 .39 0 0 0 0 .6 .39 .39 0 0 0 .6 0M249.7 199.1a.3 .3 0 0 0-.5 0 .3 .3 0 0 0 0 .4 .3 .3 0 0 0 .5 0M249.7 199v.6M250 195.3l.4-.1v.6M250 195.2v.6M250 199h.3M250.1 198.7v.7l.2 .2M250.4 195.3l.5-.1v.6M250.6 199.3h.5a.31 .31 0 0 0-.4-.2 .31 .31 0 0 0 0 .5 .31 .31 0 0 0 .4-.1M251.3 195.3a.3 .3 0 0 1 .4 0 .3 .3 0 0 1 0 .4 .3 .3 0 0 1-.4 0"/>
<path d="M251.3 195.2v.9M251.4 199.5h.1M251.4 199h.1M252.5 199l.2-.2v1M252.7 195.3a.3 .3 0 0 0-.5 0 .3 .3 0 0 0 0 .4 .3 .3 0 0 0 .5 0M252.7 195.2v.6M253 195.3l.4-.1 .1 .6M253 195.2v.6M253.9 195.2l.2 .6 .3-.6M253.9 199.4h-.7l.5-.6v1M254.1 195.8l-.3 .3M254.2 198.9a.43 .43 0 0 1 .5 .4 .43 .43 0 0 1-.5 .4l-.1-.3z"/>
<path d="M254.6 195.7h.1M254.6 195.2h.1M255 199l.2-.2 .4 .2-.6 .8h.6M255.2 194.8v1M255.6 195.1v.7M256 195.1l-.4 .3M256.7 198.6l-.8 1.5M256.8 195.3a.32 .32 0 0 0-.5 0 .32 .32 0 0 0 0 .4 .32 .32 0 0 0 .5 0M256.8 195.1v.7M257 198.9a.43 .43 0 0 1 .5 .4 .43 .43 0 0 1-.5 .4l-.1-.3zM257.1 195.3l.2-.2 .3 .1v.6M257.1 195.1v.7"/>
<path d="M257.7 199l.3-.2v1M258.9 194.8h.7M259.2 198.6l-.8 1.5M259.2 194.8v1M259.5 198.9a.43 .43 0 0 1 .5 .4 .43 .43 0 0 1-.5 .4l-.1-.3zM260.3 199l.2-.2v1M260.3 195.3a.32 .32 0 0 0-.4 0 .32 .32 0 0 0 0 .4 .32 .32 0 0 0 .4 0M260.3 195.1v.7M261.3 195.3a.32 .32 0 0 0-.5 0 .32 .32 0 0 0 0 .4 .32 .32 0 0 0 .5 0M261.3 195.1v.7M261.6 195.3a.32 .32 0 0 1 .5 0 .32 .32 0 0 1 0 .4 .32 .32 0 0 1-.5 0M261.6 194.8v1"/>
<path d="M263.4 195.4h.8M265.5 194.8l.4 .5 .4-.5M265.9 195.3v.5M267.1 195.3a.32 .32 0 0 0-.5 0 .32 .32 0 0 0 0 .4 .32 .32 0 0 0 .5 0M267.1 195.1v.7M267.4 195.1h.5l-.5 .7h.5M268.8 195.3a.32 .32 0 0 0-.5 0 .32 .32 0 0 0 0 .4 .32 .32 0 0 0 .5 0M268.8 194.8v1M270.4 192.6v14M270.4 197.3h23.4M284.1 199.8l.5 .6M284.6 199.8l-.5 .6"/>
<path d="M284.9 199.8h.3M285 199.5v.8l.2 .1M286.3 200h.6l.1-.3-.3-.2h-.4v.9M247 202h46.8M247 206.6h46.8M248.3 203.7v.9h.5M250.7 204.2l.4-.1 .1 .5M250.7 204v.6M251.2 204.2l.4-.1 .1 .5M252.1 204h.1M252.1 204.5h.1M252.8 203.9l.8-.1 .2-.2-.1-.3-.9-.2v1.5"/>
<path d="M254.3 203.6v1M254.8 203.6a.47 .47 0 0 0-.5 .4M255.2 204h.9a.48 .48 0 0 0-.6-.3 .48 .48 0 0 0-.4 .5 .48 .48 0 0 0 .5 .4l.5-.2M257.3 203.8l-.3-.2-.4 .1v.3l.6 .2 .1 .2-.3 .2-.4-.1-.1-.1M258.5 203.8l-.3-.2-.4 .1-.1 .1 .7 .4v.3l-.4 .1-.3-.2M271.3 204.7l.5 .2M271.7 203.4l-.3 .1-.1 .3 .9 .7-.1 .3-.3 .1M272.6 203.9v1M273.1 203.9h.7l-.7 1h.7M284.1 204.3h4M284.2 203.6l3.7-.8v3l-3.7-.7zM284.3 203.6l3.5-.7v2.8l-3.5-.7z"/>
<path d="M288.9 204.3h3.2M290.5 202.7v3.2"/>
<circle cx="249.4" cy="195.5" r=".31"/>
<circle cx="249.3" cy="204.3" r=".31"/>
<circle cx="250.2" cy="204.3" r=".31"/>
<circle cx="290.5" cy="204.3" r="1.49"/>
<circle cx="290.5" cy="204.3" r="1.41"/>
<circle cx="290.5" cy="204.3" r=".81"/>
<circle cx="290.5" cy="204.3" r=".75"/>
</g>
<g font-size="8.8">
<text x="35.6" y="43.7" transform="rotate(-90 35.6 43.7)">C0</text>
<text x="56.8" y="60" transform="rotate(-90 56.8 60)">Y30</text>
</g>
<g font-size="7.1">
<text x="15.5" y="176.4" transform="rotate(-90 15.5 176.4)">DELTA</text>
<text x="91.4" y="179.2" transform="rotate(-90 91.4 179.2)">D/A CH1</text>
<text x="163.7" y="175" transform="rotate(-90 163.7 175)">DELTA</text>
<text x="39.5" y="203.6" transform="rotate(-90 39.5 203.6)">PANDOL</text>
<text x="79.4" y="203.6" transform="rotate(-90 79.4 203.6)">PANDOL</text>
</g>
<g font-size="6.6">
<text x="9.9" y="18">0V</text>
<text x="143.6" y="17.6">0V</text>
<text x="174.6" y="173.2" transform="rotate(-90 174.6 173.2)">CH3</text>
<text x="24.3" y="177.4" transform="rotate(-90 24.3 177.4)">OUTPUT</text>
</g>
<g font-size="6.2">
<text x="87.1" y="60" transform="rotate(-90 87.1 60)">Y31</text>
<text x="118.2" y="60" transform="rotate(-90 118.2 60)">Y32</text>
<text x="180.6" y="60" transform="rotate(-90 180.6 60)">Y34</text>
<text x="243.1" y="60" transform="rotate(-90 243.1 60)">Y36</text>
<text x="70.6" y="86.1">K10</text>
<text x="84" y="165.1" transform="rotate(-90 84 165.1)">COM</text>
<text x="104.8" y="163" transform="rotate(-90 104.8 163)">V+</text>
<text x="189.4" y="162.6" transform="rotate(-90 189.4 162.6)">L+</text>
<text x="209.2" y="162.6" transform="rotate(-90 209.2 162.6)">L-</text>
<text x="33.9" y="171.4">V+</text>
<text x="239.2" y="171.4">FG</text>
</g>
<g font-size="5.7">
<text x="149.2" y="60" transform="rotate(-90 149.2 60)">Y33</text>
<text x="211.7" y="60" transform="rotate(-90 211.7 60)">Y35</text>
<text x="274.1" y="60" transform="rotate(-90 274.1 60)">Y37</text>
<text x="43.7" y="163" transform="rotate(-90 43.7 163)">V+</text>
<text x="144.6" y="165.1" transform="rotate(-90 144.6 165.1)">COM</text>
<text x="249.1" y="162.6" transform="rotate(-90 249.1 162.6)">FG</text>
<text x="99.5" y="171.4" transform="rotate(-90 99.5 171.4)">V+</text>
</g>
<g font-size="5.3">
<text x="58.9" y="161.6">I+</text>
<text x="119.9" y="161.6">I+</text>
<text x="224.4" y="161.6">I-</text>
<text x="276.6" y="202.1">07</text>
<text x="288.6" y="201.8">08</text>
<text x="275.9" y="206.7">A4</text>
</g>
<g font-size="4.9">
<text x="145" y="12">24V</text>
<text x="12.3" y="12.3">24V</text>
<text x="278.3" y="12.3">24V</text>
<text x="40.2" y="85.7">K9</text>
<text x="193.3" y="89.6">LED</text>
<text x="224.7" y="89.6">LED</text>
<text x="257.9" y="85.4">K16</text>
<text x="139" y="137.9" transform="rotate(-90 139 137.9)">GND</text>
<text x="36.7" y="143.6" transform="rotate(-90 36.7 143.6)">V+</text>
<text x="97.7" y="143.6" transform="rotate(-90 97.7 143.6)">V+</text>
<text x="206" y="143.9">WATER</text>
<text x="137.6" y="145.3" transform="rotate(-90 137.6 145.3)">COM</text>
<text x="177.8" y="153.1">L+</text>
<text x="197.9" y="153.1">L-</text>
<text x="270.2" y="202.1">Page</text>
</g>
<g font-size="4.4">
<text x="115" y="3.9">10</text>
<text x="240.2" y="3.9">20</text>
<text x="102" y="85.4">K11</text>
<text x="133" y="85.4">K12</text>
<text x="164" y="85.4">K13</text>
<text x="195.1" y="85.4">K14</text>
<text x="226.5" y="85.4">K15</text>
<text x="193.3" y="92.8">REED</text>
<text x="223.3" y="92.8">GREEN</text>
<text x="78" y="137.6" transform="rotate(-90 78 137.6)">GND</text>
<text x="76.6" y="145" transform="rotate(-90 76.6 145)">COM</text>
<text x="202.5" y="147.8">TEMPERATURE</text>
<text x="221.9" y="153.1" transform="rotate(-90 221.9 153.1)">I-</text>
<text x="54" y="170.7">I+</text>
<text x="114.7" y="170.7">I+</text>
<text x="115" y="209.9">10</text>
<text x="240.2" y="209.9">20</text>
</g>
<text font-size="4.3" x="272.2" y="196.5">Parsa Electronic</text>
<g font-size="3.5">
<text x="66" y="3.5">6</text>
<text x="103" y="3.5">9</text>
<text x="128.1" y="3.5">11</text>
<text x="140.8" y="3.5">12</text>
<text x="153.5" y="3.5">13</text>
<text x="165.8" y="3.5">14</text>
<text x="178.2" y="3.5">15</text>
<text x="190.5" y="3.5">16</text>
<text x="203.2" y="3.5">17</text>
<text x="215.5" y="3.5">18</text>
<text x="227.9" y="3.5">19</text>
<text x="256.1" y="3.5" transform="rotate(-90 256.1 3.5)">21</text>
<text x="268.5" y="3.5" transform="rotate(-90 268.5 3.5)">22</text>
<text x="278" y="3.5">23</text>
<text x="290.3" y="3.5">24</text>
<text x="293.5" y="150.3">M</text>
<text x="293.5" y="187.7">Q</text>
<text x="66" y="209.5">6</text>
<text x="103" y="209.5">9</text>
<text x="128.1" y="209.5">11</text>
<text x="140.8" y="209.5">12</text>
<text x="153.5" y="209.5">13</text>
<text x="165.8" y="209.5">14</text>
<text x="178.2" y="209.5">15</text>
<text x="190.5" y="209.5">16</text>
<text x="203.2" y="209.5">17</text>
<text x="215.5" y="209.5">18</text>
<text x="227.9" y="209.5">19</text>
<text x="256.1" y="209.5" transform="rotate(-90 256.1 209.5)">21</text>
<text x="268.5" y="209.5" transform="rotate(-90 268.5 209.5)">22</text>
<text x="278" y="209.5">23</text>
<text x="290.3" y="209.5">24</text>
</g>
</svg>
